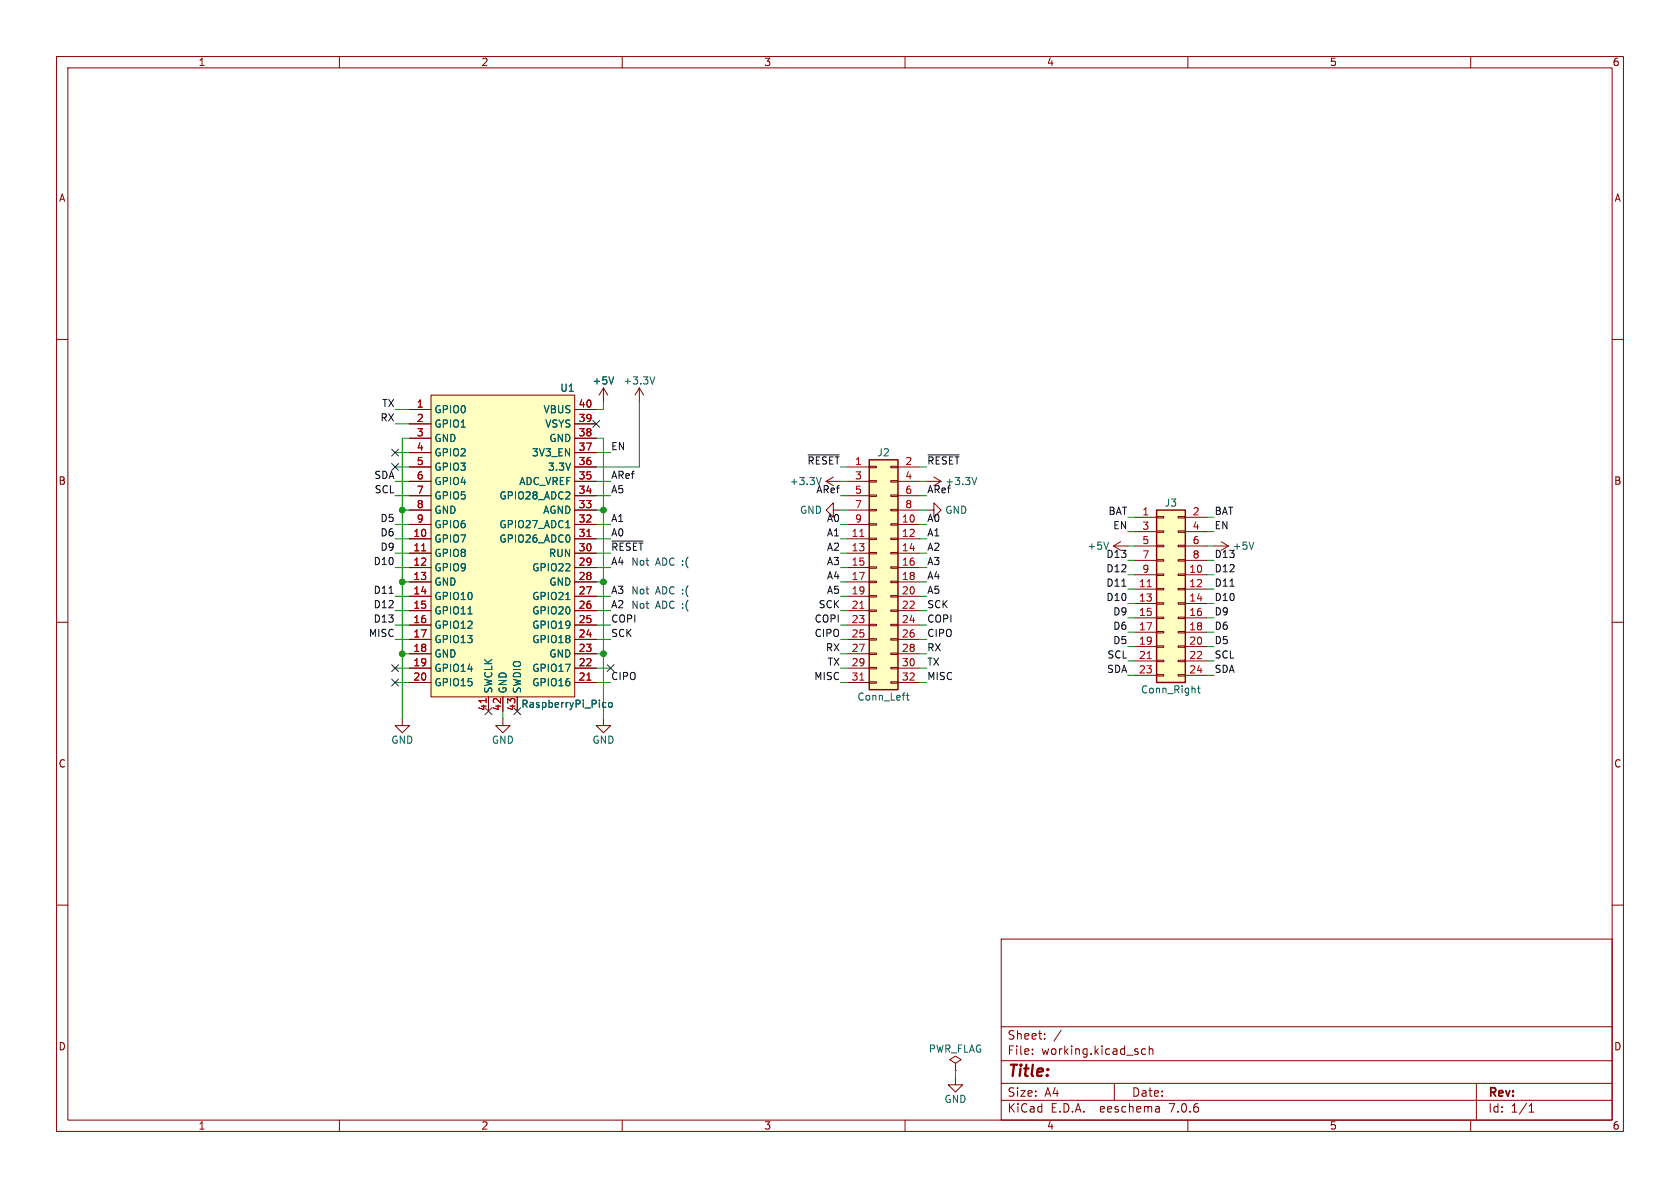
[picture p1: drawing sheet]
<svg xmlns="http://www.w3.org/2000/svg" width="297mm" height="210mm" viewBox="0 0 297 210" stroke-linecap="round" stroke-linejoin="round" font-family="sans-serif">
<g fill="none" stroke="#840000" stroke-width=".18">
<path d="M10 10h277v190h-277zM12 12h273v186h-273zM60 10v2M110 10v2M160 10v2M210 10v2M260 10v2M10 60h2M285 60h2M72.4 72.4h3.8M72.4 74.9h3.8M72.4 77.5h3.8"/>
<path d="M76.2 69.9h25.4v53.3h-25.4zM101.6 72.4h3.8M101.6 74.9h3.8M101.6 77.5h3.8M106.7 68.6l-.8 1.3M106.7 68.6v2.5M106.7 68.6l.7 1.3M113 68.6l-.7 1.3M113 68.6v2.5M113 68.6l.8 1.3M72.4 85.1h3.8M72.4 95.3h3.8"/>
<path d="M72.4 97.8h3.8M72.4 92.7h3.8M72.4 90.2h3.8M72.4 87.6h3.8M72.4 82.6h3.8M72.4 80h3.8M101.6 85.1h3.8M101.6 95.3h3.8M101.6 97.8h3.8M101.6 92.7h3.8M101.6 90.2h3.8M101.6 87.6h3.8"/>
<path d="M101.6 82.6h3.8M101.6 80h3.8M146 85.1l1.3 .8M146 85.1h2.6M147.3 90.2v-1.3l-1.3 1.3 1.3 1.2v-1.2h1.3M147.3 84.3l-1.3 .8M149.9 85.1h3.8M149.9 95.3h3.8M149.9 97.8h3.8M149.9 92.7h3.8M149.9 90.2h3.8M149.9 87.6h3.8"/>
<path d="M149.9 82.6h3.8M153.7 97.7h1.2v.2h-1.2zM153.7 95.1h1.2v.3h-1.2zM153.7 92.6h1.2v.2h-1.2zM153.7 90h1.2v.3h-1.2zM153.7 87.5h1.2v.3h-1.2zM153.7 85h1.2v.2h-1.2zM153.7 82.4h1.2v.3h-1.2zM157.5 97.7h1.2v.2h-1.2zM157.5 95.1h1.2v.3h-1.2zM157.5 92.6h1.2v.2h-1.2zM157.5 90h1.2v.3h-1.2z"/>
<path d="M157.5 87.5h1.2v.3h-1.2zM157.5 85h1.2v.2h-1.2zM157.5 82.4h1.2v.3h-1.2zM158.7 85.1h3.9M158.7 95.3h3.9M158.7 97.8h3.9M158.7 92.7h3.9M158.7 90.2h3.9M158.7 87.6h3.9M158.7 82.6h3.9M163.8 90.2h1.3v1.2l1.3-1.2-1.3-1.3v1.3M163.8 85.1h2.6"/>
<path d="M165.1 84.3l1.3 .8M166.4 85.1l-1.3 .8M196.8 96.5l1.3 .8M196.8 96.5h2.6M198.1 95.8l-1.3 .7M200.7 96.5h3.8M200.7 91.4h3.8M200.7 94h3.8M200.7 99.1h3.8M204.5 98.9h1.2v.3h-1.2zM204.5 96.4h1.2v.2h-1.2zM204.5 93.9h1.2v.2h-1.2z"/>
<path d="M204.5 91.3h1.2v.3h-1.2zM208.3 98.9h1.2v.3h-1.2zM208.3 96.4h1.2v.2h-1.2zM208.3 93.9h1.2v.2h-1.2zM208.3 91.3h1.2v.3h-1.2zM209.5 96.5h3.9M209.5 91.4h3.9M209.5 94h3.9M209.5 99.1h3.9M214.6 96.5h2.6M215.9 95.8l1.3 .7M217.2 96.5l-1.3 .8"/>
<path d="M10 110h2M72.4 100.3h3.8M72.4 102.9h3.8M72.4 105.4h3.8M72.4 108h3.8M72.4 110.5h3.8M72.4 113h3.8M72.4 115.6h3.8M72.4 118.1h3.8M101.6 100.3h3.8M101.6 102.9h3.8M101.6 105.4h3.8"/>
<path d="M101.6 108h3.8M101.6 110.5h3.8M101.6 113h3.8M101.6 115.6h3.8M101.6 118.1h3.8M149.9 100.3h3.8M149.9 102.9h3.8M149.9 105.4h3.8M149.9 108h3.8M149.9 110.5h3.8M149.9 113h3.8M149.9 115.6h3.8"/>
<path d="M149.9 118.1h3.8M153.7 118h1.2v.2h-1.2zM153.7 115.4h1.2v.3h-1.2zM153.7 112.9h1.2v.3h-1.2zM153.7 110.4h1.2v.2h-1.2zM153.7 107.8h1.2v.3h-1.2zM153.7 105.3h1.2v.2h-1.2zM153.7 102.7h1.2v.3h-1.2zM153.7 100.2h1.2v.3h-1.2zM157.5 118h1.2v.2h-1.2zM157.5 115.4h1.2v.3h-1.2zM157.5 112.9h1.2v.3h-1.2z"/>
<path d="M157.5 110.4h1.2v.2h-1.2zM157.5 107.8h1.2v.3h-1.2zM157.5 105.3h1.2v.2h-1.2zM157.5 102.7h1.2v.3h-1.2zM157.5 100.2h1.2v.3h-1.2zM158.7 100.3h3.9M158.7 102.9h3.9M158.7 105.4h3.9M158.7 108h3.9M158.7 110.5h3.9M158.7 113h3.9M158.7 115.6h3.9"/>
<path d="M158.7 118.1h3.9M200.7 101.6h3.8M200.7 104.1h3.8M200.7 106.7h3.8M200.7 109.2h3.8M200.7 111.8h3.8M200.7 114.3h3.8M200.7 116.8h3.8M200.7 119.4h3.8M204.5 119.3h1.2v.2h-1.2zM204.5 116.7h1.2v.3h-1.2zM204.5 114.2h1.2v.2h-1.2z"/>
<path d="M204.5 111.6h1.2v.3h-1.2zM204.5 109.1h1.2v.2h-1.2zM204.5 106.6h1.2v.2h-1.2zM204.5 104h1.2v.3h-1.2zM204.5 101.5h1.2v.2h-1.2zM208.3 119.3h1.2v.2h-1.2zM208.3 116.7h1.2v.3h-1.2zM208.3 114.2h1.2v.2h-1.2zM208.3 111.6h1.2v.3h-1.2zM208.3 109.1h1.2v.2h-1.2zM208.3 106.6h1.2v.2h-1.2zM208.3 104h1.2v.3h-1.2z"/>
<path d="M208.3 101.5h1.2v.2h-1.2zM209.5 101.6h3.9M209.5 104.1h3.9M209.5 106.7h3.9M209.5 109.2h3.9M209.5 111.8h3.9M209.5 114.3h3.9M209.5 116.8h3.9M209.5 119.4h3.9M285 110h2M71.1 127v1.3h1.3l-1.3 1.2-1.3-1.2h1.3M72.4 120.7h3.8"/>
<path d="M86.4 123.2v2.5M88.9 127v1.3h1.3l-1.3 1.2-1.3-1.2h1.3M88.9 123.2v2.5M91.4 123.2v2.5M101.6 120.7h3.8M106.7 127v1.3h1.2l-1.2 1.2-1.3-1.2h1.3M149.9 120.7h3.8M153.7 120.5h1.2v.3h-1.2zM157.5 120.5h1.2v.3h-1.2zM158.7 120.7h3.9M10 160h2M285 160h2"/>
<path d="M177 166h108v32h-108zM60 198v2M110 198v2M160 198v2M168.9 188l1-.7-1-.6-1 .6 1 .7v1.2M168.9 189.2h.1M168.9 190.5v1.3h-1.3l1.3 1.2 1.3-1.2h-1.3M177 194.5h108M177 191.5h108M177 187.5h108M177 181.5h108M182.5 186.3v.1"/>
<path d="M182.5 185.5v.1M184.7 183.6v.1M184.7 182.8v.1M187.6 182.1l-1.3 2M197 191.5v3M202.5 185.5l-.4-.1-.3 .3v.4l.2 .2h.5M203.2 185.5l.2-.1 .3 .1 .1 .9M203.2 184.9v1.5M204.9 195.7l.1 .9M205 196.5l-.2 .1M205 196h-.2M210 198v2"/>
<path d="M260 198v2M261 191.5v6.5M270.3 196.6h.9M270.3 195.5l.4-.4v1.5"/>
</g>
<g fill="none" stroke="#006464" stroke-width=".18">
<path d="M108.5 66.6l-.4 1.3M115.8 66.6l-.5 1.3M100 93.3h.7M145.2 84.4l-.4 1.3M172.7 84.4l-.4 1.3M196 95.8l-.4 1.3M221.7 95.8l-.5 1.3M82.7 108.5h.8M100 106h.7M106.7 124.2l.4 .1M107.1 125h-.4M107.6 124.3l.2-.1 .4 .1 .1 .5-.2 .2h-.3l-.2-.1z"/>
<path d="M160.2 122.9h.5M160.4 122.5v1.1l.3 .2M211.7 121.7h.5M211.9 121.2v1.1l.3 .2"/>
</g>
<g fill="#ffffc2" stroke="#ffffc2" stroke-width=".18">
<path d="M204.5 90.2h5v30.5h-5z"/>
<path d="M76.2 69.9h25.4v53.3h-25.4z"/>
<path d="M153.7 81.3h5v40.6h-5z"/>
</g>
<path d="M153.7 81.3h5v40.6h-5zM204.5 90.2h5v30.5h-5z" fill="none" stroke="#840000" stroke-width=".25"/>
<path d="M74.5 97.4h.8M103.7 94.8h.8M152 94.8h.7M152 107.5h.7M202.8 103.7h.7M202.8 116.4h.7M85.9 123.5v.7M103.7 120.2h.8M152 120.2h.7" fill="none" stroke="#a90000" stroke-width=".18"/>
<path d="M108.2 95.7h5.5M142.9 80.4h5.5M164.1 80.4h5.4M68.8 104.9h.7M198.3 103.6h.7M217.5 103.6h.7" fill="none" stroke="#0f0f0f" stroke-width=".18"/>
<g fill="none" stroke="#009600" stroke-width=".18">
<path d="M69.8 72.4h2.6M69.8 74.9h2.6M72.4 77.5h-1.3v49.5M105.4 77.5h1.3v49.5M106.7 71.1v1.3h-1.3M113 71.1v11.5h-7.6M69.8 80h2.6M69.8 95.3h2.6M69.8 97.8h2.6M69.8 92.7h2.6M69.8 87.6h2.6M69.8 82.6h2.6"/>
<path d="M69.8 85.1h2.6M71.1 90.2h1.3M105.4 80h2.5M105.4 90.2h1.3M105.4 95.3h2.5M105.4 97.8h2.5M105.4 92.7h2.5M105.4 87.6h2.5M105.4 85.1h2.5M148.6 90.2h1.3M148.6 95.3h1.3M148.6 97.8h1.3"/>
<path d="M148.6 92.7h1.3M148.6 87.6h1.3M148.6 85.1h1.3M162.6 90.2h1.2M162.6 95.3h1.2M162.6 97.8h1.2M162.6 92.7h1.2M162.6 87.6h1.2M162.6 82.6h1.2M162.6 85.1h1.2M199.4 96.5h1.3M199.4 99.1h1.3"/>
<path d="M199.4 91.4h1.3M199.4 94h1.3M213.4 96.5h1.2M213.4 99.1h1.2M213.4 91.4h1.2M213.4 94h1.2M69.8 118.1h2.6M69.8 105.4h2.6M69.8 108h2.6M69.8 110.5h2.6M69.8 113h2.6M69.8 100.3h2.6"/>
<path d="M71.1 115.6h1.3M71.1 102.9h1.3M105.4 115.6h1.3M105.4 118.1h2.5M105.4 105.4h2.5M105.4 108h2.5M105.4 110.5h2.5M105.4 113h2.5M105.4 102.9h1.3M105.4 100.3h2.5M148.6 115.6h1.3M148.6 118.1h1.3"/>
<path d="M148.6 105.4h1.3M148.6 108h1.3M148.6 110.5h1.3M148.6 113h1.3M148.6 102.9h1.3M148.6 100.3h1.3M162.6 115.6h1.2M162.6 118.1h1.2M162.6 105.4h1.2M162.6 108h1.2M162.6 110.5h1.2M162.6 113h1.2"/>
<path d="M162.6 102.9h1.2M162.6 100.3h1.2M199.4 101.6h1.3M199.4 111.8h1.3M199.4 114.3h1.3M199.4 116.8h1.3M199.4 119.4h1.3M199.4 106.7h1.3M199.4 109.2h1.3M199.4 104.1h1.3M213.4 101.6h1.2M213.4 111.8h1.2"/>
<path d="M213.4 114.3h1.2M213.4 116.8h1.2M213.4 119.4h1.2M213.4 106.7h1.2M213.4 109.2h1.2M213.4 104.1h1.2M69.8 120.7h2.6M88.9 125.7v1.3M105.4 120.7h2.5M148.6 120.7h1.3M162.6 120.7h1.2M168.9 189.2v1.3"/>
</g>
<g fill="none" stroke="#000084" stroke-width=".18">
<path d="M69.2 79.4l1.3 1.2M70.5 79.4l-1.3 1.2M104.8 74.3l1.2 1.2M106 74.3l-1.2 1.2M69.2 81.9l1.3 1.3M70.5 81.9l-1.3 1.3M69.2 117.5l1.3 1.2M70.5 117.5l-1.3 1.2M107.3 117.5l1.3 1.2M108.6 117.5l-1.3 1.2M69.2 120l1.3 1.3M70.5 120l-1.3 1.3"/>
<path d="M85.8 125.1l1.2 1.2M87 125.1l-1.2 1.2M90.8 125.1l1.2 1.2M92 125.1l-1.2 1.2"/>
</g>
<g fill="#009600" stroke="#009600" stroke-width=".18">
<circle cx="106.7" cy="115.6" r=".51"/>
<circle cx="106.7" cy="102.9" r=".51"/>
<circle cx="71.1" cy="115.6" r=".51"/>
<circle cx="106.7" cy="90.2" r=".51"/>
<circle cx="71.1" cy="90.2" r=".51"/>
<circle cx="71.1" cy="102.9" r=".51"/>
</g>
<text font-size="2.8" fill="#840000" x="178" y="190.9">Title:</text>
<g font-size="2.1" fill="#840000">
<text x="178" y="184">Sheet:</text>
<text x="178" y="186.7">File:</text>
<text x="184.1" y="186.7">working.kicad_sch</text>
<text x="178" y="196.9">KiCad</text>
<text x="178" y="194.1">Size:</text>
<text x="184.7" y="194.1">A4</text>
<text x="185.7" y="196.9">E.D.A.</text>
<text x="194.6" y="196.9">eeschema</text>
<text x="200" y="194.1">Date:</text>
<text x="207" y="196.9">7.0.6</text>
<text x="263" y="194.3">Rev:</text>
<text x="263" y="196.9">Id:</text>
<text x="267.1" y="196.9">1/1</text>
</g>
<g font-size="1.8" fill="#840000">
<text x="35" y="11.9">1</text>
<text x="85" y="11.9">2</text>
<text x="135" y="11.9">3</text>
<text x="185" y="11.9">4</text>
<text x="235" y="11.9">5</text>
<text x="285" y="11.9">6</text>
<text x="10.3" y="35.9">A</text>
<text x="285.3" y="35.9">A</text>
<text x="10.3" y="85.9">B</text>
<text x="285.3" y="85.9">B</text>
<text x="10.3" y="135.9">C</text>
<text x="285.3" y="135.9">C</text>
<text x="10.3" y="185.9">D</text>
<text x="285.3" y="185.9">D</text>
<text x="35" y="199.9">1</text>
<text x="85" y="199.9">2</text>
<text x="135" y="199.9">3</text>
<text x="185" y="199.9">4</text>
<text x="235" y="199.9">5</text>
<text x="285" y="199.9">6</text>
</g>
<g font-size="1.8" fill="#006464">
<text x="99" y="69.4">U1</text>
<text x="104.6" y="68.2">+5V</text>
<text x="110.1" y="68.2">+3.3V</text>
<text x="76.7" y="73.3">GPIO0</text>
<text x="76.7" y="75.8">GPIO1</text>
<text x="96" y="73.3">VBUS</text>
<text x="96.3" y="75.8">VSYS</text>
<text x="76.7" y="78.3">GND</text>
<text x="76.7" y="80.9">GPIO2</text>
<text x="76.7" y="83.4">GPIO3</text>
<text x="93.9" y="80.9">3V3_EN</text>
<text x="96.8" y="83.4">3.3V</text>
<text x="97" y="78.3">GND</text>
<text x="155" y="80.9">J2</text>
<text x="76.7" y="86">GPIO4</text>
<text x="76.7" y="88.5">GPIO5</text>
<text x="88.2" y="88.5">GPIO28_ADC2</text>
<text x="91.7" y="86">ADC_VREF</text>
<text x="139.5" y="86">+3.3V</text>
<text x="167" y="86">+3.3V</text>
<text x="205.8" y="89.8">J3</text>
<text x="76.7" y="91">GND</text>
<text x="76.7" y="93.6">GPIO6</text>
<text x="88.2" y="93.6">GPIO27_ADC1</text>
<text x="95.9" y="91">AGND</text>
<text x="141.3" y="91">GND</text>
<text x="167" y="91">GND</text>
<text x="76.7" y="96.1">GPIO7</text>
<text x="76.7" y="98.7">GPIO8</text>
<text x="76.7" y="101.2">GPIO9</text>
<text x="88.2" y="96.1">GPIO26_ADC0</text>
<text x="94" y="101.2">GPIO22</text>
<text x="97" y="98.7">RUN</text>
<text x="192.1" y="97.4">+5V</text>
<text x="217.8" y="97.4">+5V</text>
<text x="76.7" y="103.7">GND</text>
<text x="76.7" y="106.3">GPIO10</text>
<text x="94" y="106.3">GPIO21</text>
<text x="97" y="103.7">GND</text>
<text x="76.7" y="108.8">GPIO11</text>
<text x="76.7" y="111.4">GPIO12</text>
<text x="76.7" y="113.9">GPIO13</text>
<text x="94" y="113.9">GPIO18</text>
<text x="94" y="111.4">GPIO19</text>
<text x="94" y="108.8">GPIO20</text>
<text x="76.7" y="116.4">GND</text>
<text x="76.7" y="119">GPIO14</text>
<text x="94" y="119">GPIO17</text>
<text x="97" y="116.4">GND</text>
<text x="76.7" y="121.5">GPIO15</text>
<text x="87.2" y="122.7" transform="rotate(-90 87.2 122.7)">SWCLK</text>
<text x="89.8" y="122.7" transform="rotate(-90 89.8 122.7)">GND</text>
<text x="92.1" y="125.3">RaspberryPi_Pico</text>
<text x="92.3" y="122.7" transform="rotate(-90 92.3 122.7)">SWDIO</text>
<text x="94" y="121.5">GPIO16</text>
<text x="151.5" y="124.1">Conn_Left</text>
<text x="201.6" y="122.8">Conn_Right</text>
<text x="69.1" y="131.7">GND</text>
<text x="86.9" y="131.7">GND</text>
<text x="104.6" y="131.7">GND</text>
<text x="164.1" y="186.3">PWR_FLAG</text>
<text x="166.9" y="195.2">GND</text>
</g>
<g font-size="1.8" fill="#0f0f0f">
<text x="67.2" y="74.6">RX</text>
<text x="67.5" y="72">TX</text>
<text x="107.9" y="79.7">EN</text>
<text x="163.8" y="82.2">~{RESET}</text>
<text x="66.1" y="84.7">SDA</text>
<text x="66.1" y="87.3">SCL</text>
<text x="107.9" y="84.7">ARef</text>
<text x="107.9" y="87.3">A5</text>
<text x="144.2" y="87.3">ARef</text>
<text x="163.8" y="87.3">ARef</text>
<text x="67.2" y="92.4">D5</text>
<text x="67.2" y="94.9">D6</text>
<text x="107.9" y="92.4">A1</text>
<text x="107.9" y="94.9">A0</text>
<text x="146.1" y="92.4">A0</text>
<text x="146.1" y="94.9">A1</text>
<text x="163.8" y="92.4">A0</text>
<text x="163.8" y="94.9">A1</text>
<text x="195.9" y="91.1">BAT</text>
<text x="196.7" y="93.6">EN</text>
<text x="214.6" y="91.1">BAT</text>
<text x="214.6" y="93.6">EN</text>
<text x="66" y="100">D10</text>
<text x="67.2" y="97.4">D9</text>
<text x="107.9" y="100">A4</text>
<text x="107.9" y="97.4">~{RESET}</text>
<text x="146.1" y="100">A3</text>
<text x="146.1" y="97.4">A2</text>
<text x="163.8" y="97.4">A2</text>
<text x="163.8" y="100">A3</text>
<text x="195.5" y="98.7">D13</text>
<text x="195.5" y="101.3">D12</text>
<text x="214.6" y="98.7">D13</text>
<text x="214.6" y="101.3">D12</text>
<text x="66" y="105.1">D11</text>
<text x="66" y="107.6">D12</text>
<text x="107.9" y="105.1">A3</text>
<text x="107.9" y="107.6">A2</text>
<text x="144.6" y="107.6">SCK</text>
<text x="146.1" y="102.5">A4</text>
<text x="146.1" y="105.1">A5</text>
<text x="163.8" y="102.5">A4</text>
<text x="163.8" y="105.1">A5</text>
<text x="163.8" y="107.6">SCK</text>
<text x="195.5" y="103.8">D11</text>
<text x="195.5" y="106.3">D10</text>
<text x="214.6" y="103.8">D11</text>
<text x="214.6" y="106.3">D10</text>
<text x="65.1" y="112.7">MISC</text>
<text x="66" y="110.1">D13</text>
<text x="107.9" y="110.1">COPI</text>
<text x="107.9" y="112.7">SCK</text>
<text x="143.9" y="110.1">COPI</text>
<text x="143.9" y="112.7">CIPO</text>
<text x="163.8" y="110.1">COPI</text>
<text x="163.8" y="112.7">CIPO</text>
<text x="196.7" y="108.9">D9</text>
<text x="196.7" y="111.4">D6</text>
<text x="196.7" y="114">D5</text>
<text x="214.6" y="114">D5</text>
<text x="214.6" y="108.9">D9</text>
<text x="214.6" y="111.4">D6</text>
<text x="145.9" y="115.2">RX</text>
<text x="146.2" y="117.8">TX</text>
<text x="163.8" y="115.2">RX</text>
<text x="163.8" y="117.8">TX</text>
<text x="195.6" y="119">SDA</text>
<text x="195.7" y="116.5">SCL</text>
<text x="214.6" y="116.5">SCL</text>
<text x="214.6" y="119">SDA</text>
<text x="107.9" y="120.3">CIPO</text>
<text x="143.9" y="120.3">MISC</text>
<text x="163.8" y="120.3">MISC</text>
</g>
<g font-size="1.8" fill="#a90000">
<text x="73.6" y="72.1">1</text>
<text x="73.6" y="74.7">2</text>
<text x="73.6" y="77.2">3</text>
<text x="102.2" y="77.2">38</text>
<text x="102.2" y="74.7">39</text>
<text x="102.2" y="72.1">40</text>
<text x="73.6" y="79.8">4</text>
<text x="73.6" y="82.3">5</text>
<text x="102.2" y="82.3">36</text>
<text x="102.2" y="79.8">37</text>
<text x="159.9" y="82.3">2</text>
<text x="73.6" y="84.8">6</text>
<text x="73.6" y="87.4">7</text>
<text x="73.6" y="89.9">8</text>
<text x="102.2" y="89.9">33</text>
<text x="102.2" y="87.4">34</text>
<text x="102.2" y="84.8">35</text>
<text x="151.1" y="84.8">3</text>
<text x="151.1" y="87.4">5</text>
<text x="151.1" y="89.9">7</text>
<text x="159.9" y="84.8">4</text>
<text x="159.9" y="87.4">6</text>
<text x="159.9" y="89.9">8</text>
<text x="73" y="95">10</text>
<text x="73.6" y="92.5">9</text>
<text x="102.2" y="95">31</text>
<text x="102.2" y="92.5">32</text>
<text x="150.5" y="95">11</text>
<text x="151.1" y="92.5">9</text>
<text x="159.3" y="92.5">10</text>
<text x="159.3" y="95">12</text>
<text x="201.9" y="91.2">1</text>
<text x="201.9" y="93.7">3</text>
<text x="210.7" y="91.2">2</text>
<text x="210.7" y="93.7">4</text>
<text x="73" y="97.5">11</text>
<text x="73" y="100.1">12</text>
<text x="102.2" y="100.1">29</text>
<text x="102.2" y="97.5">30</text>
<text x="150.5" y="97.5">13</text>
<text x="150.5" y="100.1">15</text>
<text x="159.3" y="97.5">14</text>
<text x="159.3" y="100.1">16</text>
<text x="201.9" y="96.3">5</text>
<text x="201.9" y="98.8">7</text>
<text x="201.9" y="101.3">9</text>
<text x="210.1" y="101.3">10</text>
<text x="210.7" y="96.3">6</text>
<text x="210.7" y="98.8">8</text>
<text x="73" y="102.6">13</text>
<text x="73" y="105.2">14</text>
<text x="73" y="107.7">15</text>
<text x="102.2" y="107.7">26</text>
<text x="102.2" y="105.2">27</text>
<text x="102.2" y="102.6">28</text>
<text x="150.5" y="102.6">17</text>
<text x="150.5" y="105.2">19</text>
<text x="150.5" y="107.7">21</text>
<text x="159.3" y="102.6">18</text>
<text x="159.3" y="105.2">20</text>
<text x="159.3" y="107.7">22</text>
<text x="201.3" y="103.9">11</text>
<text x="201.3" y="106.4">13</text>
<text x="210.1" y="103.9">12</text>
<text x="210.1" y="106.4">14</text>
<text x="73" y="110.2">16</text>
<text x="73" y="112.8">17</text>
<text x="102.2" y="112.8">24</text>
<text x="102.2" y="110.2">25</text>
<text x="150.5" y="110.2">23</text>
<text x="150.5" y="112.8">25</text>
<text x="159.3" y="110.2">24</text>
<text x="159.3" y="112.8">26</text>
<text x="201.3" y="109">15</text>
<text x="201.3" y="111.5">17</text>
<text x="210.1" y="109">16</text>
<text x="210.1" y="111.5">18</text>
<text x="73" y="115.3">18</text>
<text x="73" y="117.9">19</text>
<text x="102.2" y="117.9">22</text>
<text x="102.2" y="115.3">23</text>
<text x="150.5" y="115.3">27</text>
<text x="150.5" y="117.9">29</text>
<text x="159.3" y="115.3">28</text>
<text x="159.3" y="117.9">30</text>
<text x="201.3" y="114">19</text>
<text x="201.3" y="116.6">21</text>
<text x="201.3" y="119.1">23</text>
<text x="210.1" y="114">20</text>
<text x="210.1" y="116.6">22</text>
<text x="210.1" y="119.1">24</text>
<text x="73" y="120.4">20</text>
<text x="86.1" y="125.8" transform="rotate(-90 86.1 125.8)">41</text>
<text x="88.6" y="125.8" transform="rotate(-90 88.6 125.8)">42</text>
<text x="91.2" y="125.8" transform="rotate(-90 91.2 125.8)">43</text>
<text x="102.2" y="120.4">21</text>
<text x="150.5" y="120.4">31</text>
<text x="159.3" y="120.4">32</text>
</g>
<text font-size="1.8" fill="#009600" x="142.6" y="82.2">~{RESET} 1</text>
<g font-size="1.8" fill="#0000c2">
<text x="111.5" y="100.1">Not</text>
<text x="115.9" y="100.1">ADC :(</text>
<text x="111.5" y="105.2">Not</text>
<text x="111.5" y="107.7">Not</text>
<text x="115.9" y="105.2">ADC :(</text>
<text x="115.9" y="107.7">ADC :(</text>
</g>
</svg>
